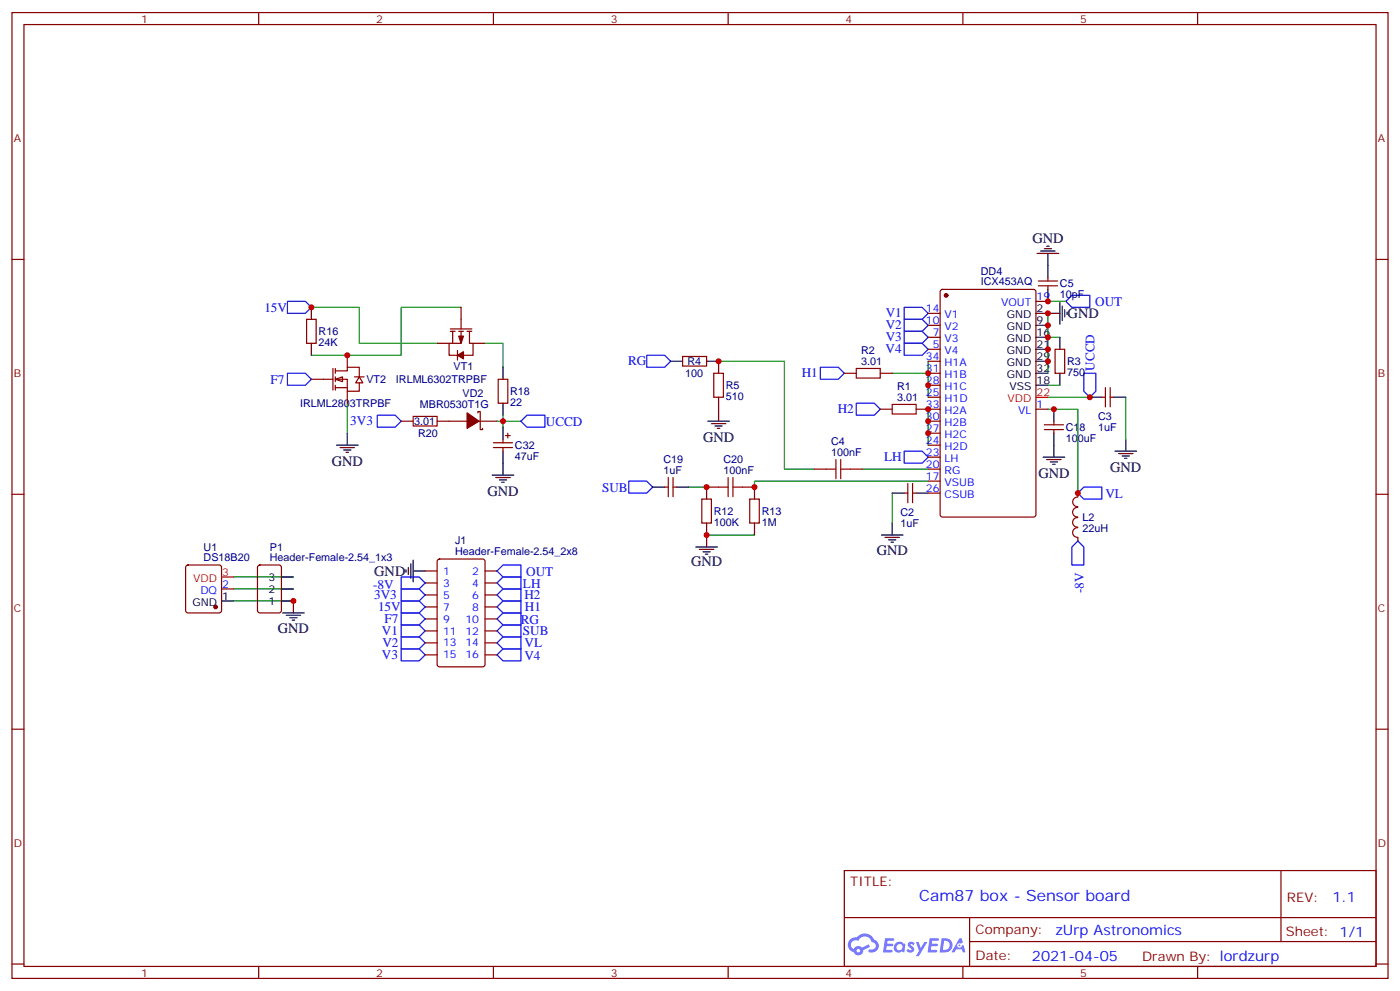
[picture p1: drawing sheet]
<svg xmlns="http://www.w3.org/2000/svg" width="412mm" height="292mm" viewBox="0 0 412 292" stroke-linecap="round" stroke-linejoin="round" font-family="sans-serif">
<g fill="none" stroke="#870000" stroke-width=".35">
<path d="M3.5 3.7h405.4v284.3h-405.4zM7.1 7.2h398.2v277.3h-398.2zM76.2 3.7v3.5M145.3 3.7v3.5M214.5 3.7v3.5M283.6 3.7v3.5M352.8 3.7v3.5M3.5 76.4h3.6M405.3 76.4h3.6M3.5 145.5h3.6M405.3 145.5h3.6M3.5 214.7h3.6"/>
<path d="M405.3 214.7h3.6M248.7 256.3h156.6v28.2h-156.6zM377.3 256.3v20.9M248.7 270.1h156.5M285.6 277.2h119.6M285.6 270.1v14.2M3.5 283.8h3.6M76.2 284.5v3.5M145.3 284.5v3.5M214.5 284.5v3.5M283.6 284.5v3.5M352.8 284.5v3.5"/>
<path d="M405.3 283.8h3.6"/>
</g>
<g fill="#5487ff">
<path d="M267.7 277.5a1.22 1.22 0 0 1 1.7 .2l-.4 .6a.47 .47 0 0 0-.3-.4 .47 .47 0 0 0-.5 .2l.1 .2a1.14 1.14 0 0 1 .8 1.8 1.14 1.14 0 0 1-1.9 0l-.2-.2 .5-.6 .7 .5a.29 .29 0 0 0 .3-.3 .29 .29 0 0 0-.2-.3 1.04 1.04 0 0 1-.6-1.7z"/>
<path d="M260.7 276.2h2.4l.3 .2-.2 .5-1.8 .1-.1 .8h1.5l.3 .4-.3 .4h-1.6l-.2 1.1h1.7l.2 .3-.2 .3-2.6 .1z"/>
<path d="M273.8 276.2h2.4l.3 .2-.1 .5-1.8 .1-.2 .8h1.6l.3 .4-.4 .4-1.6-.1-.1 1.1 1.7 .1 .2 .3-.2 .3-2.6 .1z"/>
<path d="M282.6 276.2h.7l.3 1.3-.6 .3a.69 .69 0 0 0-1 .3 .69 .69 0 0 0 .4 .9 .69 .69 0 0 0 .9-.6l.5-.2 .6 2.2h-.8l-.2-.9h-1.8l-.5 .9h-.8z"/>
<path d="M269.8 277.3h.8l.6 1.8 1.1-1.8h.9l-2.6 4.2h-.8l.9-1.5z"/>
<path d="M277.4 276.2l-.6 4.2h1.3a2.11 2.11 0 0 0 2.5-2.1 2.11 2.11 0 0 0-2.5-2.1zM278.1 277a1.39 1.39 0 0 1 1.7 1.4 1.39 1.39 0 0 1-1.8 1.2h-.3z"/>
<path d="M263.7 277.8a1.54 1.54 0 0 0-.1 2.2 1.54 1.54 0 0 0 2.2 .1l.6 .3 .3-2.3-.2-.3h-.4a1.49 1.49 0 0 0-2.4 0zM264 278.8a.94 .94 0 0 1 1.8 0 .94 .94 0 0 1-1.8 0z"/>
<path d="M250.4 276.6a2.18 2.18 0 0 0 1.1 3.7 1.44 1.44 0 0 0 1.6 .9 1.44 1.44 0 0 0 1.2-1.4l2-1.1-.5-.7-1.9 1a1.47 1.47 0 0 0-2.4 .4 1.39 1.39 0 0 1-.7-1.9 1.39 1.39 0 0 1 2-.5 2.12 2.12 0 0 1 2.2-1.3 2.12 2.12 0 0 1 1.9 1.7 1.14 1.14 0 0 1 1.1 1.4 1.14 1.14 0 0 1-1.7 .7 .43 .43 0 0 0-.5 .4 .43 .43 0 0 0 .4 .5 1.98 1.98 0 0 0 2.5-1.2 1.98 1.98 0 0 0-1.2-2.6 3.1 3.1 0 0 0-5.3-.6l-.9 .1zM252.3 279.9a.55 .55 0 0 1 1.1 0 .55 .55 0 0 1-1.1 0z"/>
<circle cx="282.6" cy="278.3" r=".26"/>
</g>
<g fill="none" stroke="#000" stroke-width=".35">
<path d="M305.5 74.6h6.4M306.6 73.9h4.2M307.6 73.2h2.1M308.3 72.5h.7M308.7 74.6v7.1M91.7 90.5v3.5M305.2 92.3h7M305.2 99.3h3.5M305.2 95.8h3.5M308.7 85.2v3.5M312.2 89.1v6.3M312.2 99.3v3.5"/>
<path d="M312.9 90.1v4.3M313.6 91.2v2.1M314.3 91.9v.7M91.7 101.1v3.5M197.6 106.4h3.5M208.1 106.4h3.6v3.5M211.7 116.9v7.1M305.2 113.4h3.5M305.2 109.9h3.5M305.2 106.4h3.5M305.2 102.8h3.5M312.2 109.9v3.5"/>
<path d="M321 116.9h3.6M328.1 116.9h3.5M99.1 131.1h6.4M100.2 131.8h4.2M101.2 132.5h2.2M102 133.2h.7M102.3 127.5v3.6M145 139.9h6.3M148.2 136.3v3.6M208.5 124h6.3M209.5 124.7h4.3M210.6 125.4h2.1"/>
<path d="M211.3 126.1h.7M307.3 134.6h6.3M308.3 135.3h4.3M309.4 136h2.1M310.1 136.7h.7M310.4 120.5v3.5M310.4 127.5v7.1M328.4 132.8h6.4M329.5 133.5h4.2M330.6 134.2h2.1M331.3 134.9h.7M331.6 129.3v3.5"/>
<path d="M146 140.6h4.3M147.1 141.3h2.1M147.8 142h.7M192.3 143.4h3.5M199.3 143.4h3.5M208.1 143.4v3.5M208.1 154v7M222.2 143.4v3.5M222.2 154v3.5M259.6 157.5h6.4M260.7 158.2h4.2M261.8 158.9h2.1"/>
<path d="M262.5 159.6h.7M262.8 154v3.5M262.8 145.2h3.5M269.9 145.2h3.5M65.3 176.9h3.5M82.9 176.9h3.5v3.5M82.9 173.4h3.5M82.9 169.9h3.5M119.6 167.7v.8M120.3 167v2.2M121 166v4.2M121.7 168.1h3.5"/>
<path d="M121.7 164.9v6.4M205 161h6.3M206 161.7h4.3M207.1 162.5h2.1M207.8 163.2h.7M83.3 180.4h6.3M84.3 181.2h4.2M85.4 181.9h2.1M86.1 182.6h.7"/>
</g>
<g fill="none" stroke="#008700" stroke-width=".35">
<path d="M91.7 90.5h14.1v10.6h23M135.8 90.5h-17.6v14.1h-26.5M308.7 92.3v17.6M308.7 99.3h3.5M308.7 88.7h5.3M102.3 118.7v8.8M142.9 101.1h5.3v7M211.7 106.4h19.4v31.7h8.8M262.8 109.9h10.6M273.4 106.4v10.5M308.7 116.9h12.3M308.7 113.4h3.5"/>
<path d="M331.6 116.9v12.4M146.4 124h7.1M148.2 122.2v3.6M254 138.1h19.4M273.4 120.5v10.6M308.7 120.5h8.8v24.7M202.8 143.4h5.3M208.1 157.5h14.1M262.8 145.2v8.8M273.4 141.6h-51.2v1.8M68.8 169.9h17.6M68.8 173.4h17.6"/>
<path d="M68.8 176.9h17.6"/>
</g>
<g fill="none" stroke="#870000" stroke-width=".35">
<path d="M90.3 94h2.8v7.1h-2.8zM273.4 92.3h3.5M273.4 95.8h3.5M273.4 99.3h3.5M277.2 85.4l.4-.2h26.8l.7 .4 .1 65.9-.5 .7h-27.1l-.6-.4-.1-65.9zM305.2 88.7h3.5M305.9 84.1h5.6M305.9 82.7h5.6M308.7 81.7v1M308.7 84.1v1.1M201.1 105h7v2.8h-7zM210.3 109.9h2.8v7h-2.8z"/>
<path d="M248.7 109.9h3.5M259.3 109.9h3.5M273.4 116.9h3.5M273.4 109.9h3.5M273.4 102.8h3.5M273.4 106.4h3.5M273.4 113.4h3.5M310.8 102.8h2.8v7.1h-2.8zM324.6 116.9h1M325.6 114.1v5.7M327 114.1v5.7M327 116.9h1.1"/>
<path d="M239.9 138.1h3.5M250.5 138.1h3.5M259.3 120.5h3.5M269.9 120.5h7M273.4 138.1h3.5M273.4 124h3.5M273.4 127.5h3.5M273.4 131.1h3.5M273.4 134.6h3.5M305.2 120.5h3.5M307.6 126.5h5.7M307.6 125.1h5.7"/>
<path d="M310.4 124v1.1M310.4 126.5v1M195.8 143.4h1M196.8 140.6v5.6M198.3 140.6v5.6M198.3 143.4h1M206.7 146.9h2.8v7.1h-2.8zM208.1 143.4h3.6M218.7 143.4h3.5M220.8 146.9h2.9v7.1h-2.9zM266.3 145.2h1.1M267.4 142.3v5.7"/>
<path d="M268.8 142.3v5.7M268.8 145.2h1.1M273.4 145.2h3.5M273.4 141.6h3.5M317.5 152.4a1.41 1.41 0 0 0-1.5 1.4 1.41 1.41 0 0 0 1.5 1.4M317.5 149.4a1.41 1.41 0 0 0-1.5 1.4 1.41 1.41 0 0 0 1.5 1.4M317.5 155.4a1.41 1.41 0 0 0-1.5 1.4 1.41 1.41 0 0 0 1.5 1.4M317.5 146.3a1.41 1.41 0 0 0-1.5 1.4 1.41 1.41 0 0 0 1.5 1.5M317.5 145.2v1M317.5 158.2v1.1M54.9 166.5l.5-.2h9.2l.5 .2 .2 .5v12.7l-.3 .5-.4 .2h-9.2l-.5-.2-.2-.5v-12.7zM65.3 173.4h3.5"/>
<path d="M76.1 166.5l.5-.2h5.6l.6 .5 .1 12.9-.5 .7h-5.8l-.7-.4-.1-13zM125.2 168.1h3.6M125.2 171.6h3.6M125.2 175.2h3.6M125.2 178.7h3.6M129 164.8l.5-.2h12.7l.6 .4 .1 30.6-.5 .7h-12.9l-.7-.4v-30.6zM142.9 168.1h3.5M142.9 171.6h3.5M142.9 175.2h3.5M142.9 178.7h3.5M125.2 182.2h3.6M125.2 185.7h3.6"/>
<path d="M125.2 189.3h3.6M125.2 192.8h3.6M142.9 182.2h3.5M142.9 185.7h3.5M142.9 189.3h3.5M142.9 192.8h3.5"/>
</g>
<g fill="#870000" stroke="#870000" stroke-width=".35">
<circle cx="63.5" cy="178.7" r=".53"/>
<circle cx="278.7" cy="87" r=".53"/>
</g>
<path d="M305.2 116.9h3.5M65.3 169.9h3.5" fill="none" stroke="#f00" stroke-width=".35"/>
<g fill="none" stroke="#00f" stroke-width=".35">
<path d="M84.7 88.7h5.3l1.7 1.8-1.7 1.8h-5.3zM266.3 90.5h5.3l1.8 1.8-1.8 1.7h-5.3zM266.3 94h5.3l1.8 1.8-1.8 1.7h-5.3zM266.3 97.5h5.3l1.8 1.8-1.8 1.8h-5.3zM314 88.7l1.7-1.7h5.3v3.5h-5.3zM84.7 109.9h5.3l1.7 1.8-1.7 1.7h-5.3zM190.5 104.6h5.3l1.8 1.8-1.8 1.7h-5.3zM241.7 108.1h5.2l1.8 1.8-1.8 1.8h-5.2zM252.2 118.7h5.3l1.8 1.8-1.8 1.7h-5.3zM266.3 101.1h5.3l1.8 1.7-1.8 1.8h-5.3zM319.3 109.9h3.5v5.3l-1.8 1.7-1.7-1.7zM111.1 122.2h5.3l1.8 1.8-1.8 1.8h-5.3z"/>
<path d="M153.5 124l1.7-1.8h5.3v3.6h-5.3zM266.3 132.8h5.3l1.8 1.8-1.8 1.7h-5.3zM185.2 141.6h5.3l1.8 1.8-1.8 1.8h-5.3zM317.5 159.3l1.8 1.7v5.3h-3.6v-5.3zM317.5 145.2l1.8-1.8h5.3v3.5h-5.3zM118.2 176.9h5.3l1.7 1.8-1.7 1.7h-5.3zM118.2 173.4h5.3l1.7 1.8-1.7 1.7h-5.3zM118.2 169.9h5.3l1.7 1.7-1.7 1.8h-5.3zM146.4 178.7l1.8-1.8h5.3v3.5h-5.3zM146.4 175.2l1.8-1.8h5.3v3.5h-5.3zM146.4 171.6l1.8-1.7h5.3v3.5h-5.3zM146.4 168.1l1.8-1.8h5.3v3.6h-5.3z"/>
<path d="M118.2 184h5.3l1.7 1.7-1.7 1.8h-5.3zM118.2 187.5h5.3l1.7 1.8-1.7 1.7h-5.3zM118.2 191h5.3l1.7 1.8-1.7 1.8h-5.3zM118.2 180.4h5.3l1.7 1.8-1.7 1.8h-5.3zM146.4 192.8l1.8-1.8h5.3v3.6h-5.3zM146.4 182.2l1.8-1.8h5.3v3.6h-5.3zM146.4 185.7l1.8-1.7h5.3v3.5h-5.3zM148.2 187.5h5.3v3.5h-5.3l-1.8-1.7z"/>
</g>
<path d="M252.2 108.5h7.1v2.8h-7.1zM262.8 119.1h7.1v2.8h-7.1zM243.4 138.1h2.8M246.2 135.3v5.6M247.6 135.3v5.6M247.6 138.1h2.9M211.7 143.4h2.8M214.5 140.6v5.6M215.9 140.6v5.6M215.9 143.4h2.8" fill="none" stroke="#a10000" stroke-width=".35"/>
<g fill="#fff" stroke="#870000" stroke-width=".35">
<path d="M98.8 111.7l2.1-.8v1.5z"/>
<path d="M105.8 110.9l1.1 1.8h-2.1z"/>
</g>
<g fill="none" stroke="#870000" stroke-width=".35">
<path d="M132.6 96.8h6.4M132.6 97.5h1.5M133.3 97.5v3.6M135.1 97.5h1.4M135.8 97.5v3.6h-3.5v3.5h2.5M135.8 90.5v6.3M137.6 97.5h1.4M138.3 97.5v3.6h1v3.5h-2.8M91.7 111.7h6.4M98.1 108.5v6.3M98.8 109.2h3.5v-1.1h3.5v2.8M98.8 111.7h3.5v3.5h3.5v-2.5"/>
<path d="M98.8 114.1h3.5M98.8 108.5v1.4M98.8 110.9v1.5M98.8 113.4v1.4M102.3 104.6v3.5M102.3 115.2v3.5M104.4 110.9h2.8M128.8 101.1h3.5M134.8 103.2v2.8M139.3 101.1h3.6M146.8 111.7h2.8v7h-2.8zM118.2 124h3.5"/>
<path d="M128.8 124h8.8M140.8 121.5v-.3h.7v5.3h.7v-.4M141.1 124h5.3M145.3 130.4h5.7M145.3 131.8h5.7M148.2 129.3v1.1M148.2 131.8v1M148.9 128.2h1.4M149.6 127.5v1.4"/>
</g>
<g fill="#870000" stroke="#870000" stroke-width=".35">
<path d="M135.1 99h1.4l-.7 2.1z"/>
<path d="M134.8 104.6l1.7-1.1v2.2z"/>
<path d="M137.6 121.5l3.5 2.5-3.5 2.1z"/>
</g>
<path d="M148.2 108.1v3.6M148.2 118.7v3.5M148.2 125.8v3.5M148.2 132.8v3.5" fill="none" stroke="#000" stroke-width=".35"/>
<path d="M121.7 122.6h7.1v2.8h-7.1z" fill="none" stroke="#a10000" stroke-width=".35"/>
<g fill="#c00">
<circle cx="86.4" cy="176.9" r=".88"/>
<circle cx="222.3" cy="143.4" r=".88"/>
<circle cx="310.4" cy="120.5" r=".88"/>
<circle cx="317.5" cy="145.2" r=".88"/>
<circle cx="148.2" cy="124" r=".88"/>
<circle cx="321" cy="116.9" r=".88"/>
<circle cx="308.7" cy="88.7" r=".88"/>
<circle cx="308.7" cy="92.3" r=".88"/>
<circle cx="308.7" cy="95.8" r=".88"/>
<circle cx="308.7" cy="99.3" r=".88"/>
<circle cx="308.7" cy="102.8" r=".88"/>
<circle cx="308.7" cy="106.4" r=".88"/>
<circle cx="273.4" cy="127.5" r=".88"/>
<circle cx="273.4" cy="124" r=".88"/>
<circle cx="273.4" cy="120.5" r=".88"/>
<circle cx="273.4" cy="113.4" r=".88"/>
<circle cx="273.4" cy="109.9" r=".88"/>
<circle cx="211.7" cy="106.4" r=".88"/>
<circle cx="208.1" cy="157.5" r=".88"/>
<circle cx="208.1" cy="143.4" r=".88"/>
<circle cx="91.7" cy="90.5" r=".88"/>
<circle cx="102.3" cy="104.6" r=".88"/>
</g>
<text font-size="4.6" fill="#00f" x="270.8" y="265.3">Cam87 box - Sensor board</text>
<g font-size="4.2">
<text x="304.1" y="71.4">GND</text>
<text x="314.5" y="93.6">GND</text>
<text x="207.1" y="130.1">GND</text>
<text x="97.7" y="137.1">GND</text>
<text x="305.9" y="140.6">GND</text>
<text x="327" y="138.8">GND</text>
<text x="143.6" y="145.9">GND</text>
<text x="203.6" y="166.7">GND</text>
<text x="258.2" y="163.5">GND</text>
<text x="110.3" y="169.5">GND</text>
<text x="81.9" y="186.4">GND</text>
</g>
<g font-size="4.2" fill="#00f">
<text x="392.5" y="265.6">1.1</text>
<text x="310.9" y="275.1">zUrp Astronomics</text>
<text x="304" y="282.9">2021-04-05</text>
</g>
<g font-size="3.9" fill="#00f">
<text x="77.9" y="91.7">15V</text>
<text x="260.9" y="93.4">V1</text>
<text x="322.6" y="90.1">OUT</text>
<text x="260.9" y="96.9">V2</text>
<text x="260.9" y="100.5">V3</text>
<text x="185" y="107.6">RG</text>
<text x="260.9" y="104">V4</text>
<text x="79.6" y="112.9">F7</text>
<text x="236.2" y="111.1">H1</text>
<text x="322.4" y="109.1" transform="rotate(-90 322.4 109.1)">UCCD</text>
<text x="103.2" y="125.3">3V3</text>
<text x="160.8" y="125.3">UCCD</text>
<text x="246.8" y="121.7">H2</text>
<text x="260.5" y="135.8">LH</text>
<text x="177.3" y="144.8">SUB</text>
<text x="325.6" y="146.5">VL</text>
<text x="109.9" y="173.3">-8V</text>
<text x="154.1" y="173">LH</text>
<text x="155" y="169.5">OUT</text>
<text x="110.2" y="176.3">3V3</text>
<text x="111.4" y="179.8">15V</text>
<text x="154.5" y="176.5">H2</text>
<text x="154.6" y="180">H1</text>
<text x="319.2" y="174.6" transform="rotate(-90 319.2 174.6)">-8V</text>
<text x="113.3" y="183.4">F7</text>
<text x="153.4" y="183.6">RG</text>
<text x="112.5" y="186.9">V1</text>
<text x="112.6" y="190.4">V2</text>
<text x="154" y="187">SUB</text>
<text x="154.5" y="190.6">VL</text>
<text x="112.5" y="193.9">V3</text>
<text x="154.5" y="194.2">V4</text>
</g>
<g font-size="3.9" fill="#800">
<text x="250.5" y="260.9">TITLE:</text>
<text x="379.1" y="265.6">REV:</text>
<text x="287.4" y="275.1">Company:</text>
<text x="378.7" y="275.7">Sheet: 1/1</text>
<text x="287.4" y="282.8">Date:</text>
<text x="336.4" y="282.8">Drawn By: lordzurp</text>
</g>
<g font-size="3.2" fill="#800">
<text x="41.6" y="6.7">1</text>
<text x="110.8" y="6.7">2</text>
<text x="179.9" y="6.7">3</text>
<text x="249.1" y="6.7">4</text>
<text x="318.2" y="6.7">5</text>
<text x="4.1" y="41.8">A</text>
<text x="405.9" y="41.8">A</text>
<text x="4.1" y="110.9">B</text>
<text x="405.9" y="110.9">B</text>
<text x="4.1" y="180.1">C</text>
<text x="405.9" y="180.1">C</text>
<text x="4.1" y="249.2">D</text>
<text x="405.9" y="249.2">D</text>
<text x="41.6" y="287.5">1</text>
<text x="110.8" y="287.5">2</text>
<text x="179.9" y="287.5">3</text>
<text x="249.1" y="287.5">4</text>
<text x="318.2" y="287.5">5</text>
</g>
<g font-size="3.2" fill="#000080">
<text x="288.9" y="80.8">DD4</text>
<text x="288.9" y="84">ICX453AQ</text>
<text x="312.2" y="87.8">10pF</text>
<text x="312.2" y="84.6">C5</text>
<text x="93.8" y="101.8">24K</text>
<text x="93.8" y="98.7">R16</text>
<text x="202.5" y="107.5">R4</text>
<text x="253.7" y="107.4">3.01</text>
<text x="253.7" y="104.2">R2</text>
<text x="314.3" y="107.5">R3</text>
<text x="107.9" y="112.8">VT2</text>
<text x="116.6" y="112.8">IRLML6302TRPBF</text>
<text x="133.6" y="109">VT1</text>
<text x="201.9" y="111">100</text>
<text x="314.3" y="110.7">750</text>
<text x="88.4" y="119.9">IRLML2803TRPBF</text>
<text x="136.3" y="116.9">VD2</text>
<text x="150.3" y="119.5">22</text>
<text x="150.3" y="116.4">R18</text>
<text x="213.8" y="117.7">510</text>
<text x="213.8" y="114.5">R5</text>
<text x="264.2" y="118">3.01</text>
<text x="264.2" y="114.8">R1</text>
<text x="122" y="125.2">3.01</text>
<text x="123.7" y="120.1">MBR0530T1G</text>
<text x="323.5" y="123.8">C3</text>
<text x="123.1" y="128.7">R20</text>
<text x="244.8" y="131.1">C4</text>
<text x="314" y="130.1">100uF</text>
<text x="314" y="126.9">C18</text>
<text x="323.5" y="126.9">1uF</text>
<text x="151.7" y="135.4">47uF</text>
<text x="151.7" y="132.2">C32</text>
<text x="195.5" y="136.3">C19</text>
<text x="213.1" y="136.3">C20</text>
<text x="244.8" y="134.2">100nF</text>
<text x="195.5" y="139.5">1uF</text>
<text x="213.1" y="139.5">100nF</text>
<text x="210.3" y="154.8">100K</text>
<text x="210.3" y="151.6">R12</text>
<text x="224.4" y="154.8">1M</text>
<text x="224.4" y="151.6">R13</text>
<text x="265.3" y="155.2">1uF</text>
<text x="265.3" y="152">C2</text>
<text x="318.9" y="153.4">L2</text>
<text x="134.1" y="160.3">J1</text>
<text x="318.9" y="156.6">22uH</text>
<text x="60" y="165.3">DS18B20</text>
<text x="60" y="162.1">U1</text>
<text x="79.5" y="165.3">Header-Female-2.54_1x3</text>
<text x="79.5" y="162.1">P1</text>
<text x="134.1" y="163.5">Header-Female-2.54_2x8</text>
</g>
<g font-size="3.2" fill="#00f">
<text x="305.3" y="88.4">19</text>
<text x="272.7" y="91.9">14</text>
<text x="272.7" y="95.4">10</text>
<text x="278.2" y="93.7">V1</text>
<text x="294.9" y="90.1">VOUT</text>
<text x="274.7" y="99">7</text>
<text x="278.2" y="97.2">V2</text>
<text x="278.2" y="100.7">V3</text>
<text x="272.7" y="106">34</text>
<text x="274.7" y="102.5">5</text>
<text x="278.2" y="104.2">V4</text>
<text x="278.2" y="107.8">H1A</text>
<text x="272.7" y="109.5">31</text>
<text x="272.7" y="113.1">28</text>
<text x="278.2" y="111.3">H1B</text>
<text x="272.7" y="116.6">25</text>
<text x="278.2" y="114.8">H1C</text>
<text x="278.2" y="118.4">H1D</text>
<text x="272.7" y="120.1">33</text>
<text x="272.7" y="123.6">30</text>
<text x="278.2" y="121.9">H2A</text>
<text x="278.2" y="125.4">H2B</text>
<text x="299.9" y="121.9">VL</text>
<text x="305.3" y="120.1">1</text>
<text x="272.7" y="127.2">27</text>
<text x="272.7" y="130.7">24</text>
<text x="278.2" y="128.9">H2C</text>
<text x="272.7" y="134.2">23</text>
<text x="272.7" y="137.8">20</text>
<text x="278.2" y="132.5">H2D</text>
<text x="278.2" y="136">LH</text>
<text x="272.7" y="141.3">17</text>
<text x="278.2" y="139.5">RG</text>
<text x="278.2" y="143.1">VSUB</text>
<text x="272.7" y="144.8">26</text>
<text x="278.2" y="146.6">CSUB</text>
<text x="65.4" y="173">2</text>
<text x="130.5" y="169.2">1</text>
<text x="130.5" y="172.7">3</text>
<text x="139.1" y="169.2">2</text>
<text x="139.1" y="172.7">4</text>
<text x="59" y="174.8">DQ</text>
<text x="130.5" y="176.2">5</text>
<text x="130.5" y="179.7">7</text>
<text x="139.1" y="176.2">6</text>
<text x="139.1" y="179.7">8</text>
<text x="130.5" y="183.3">9</text>
<text x="137.1" y="183.3">10</text>
<text x="130.5" y="186.8">11</text>
<text x="130.5" y="190.3">13</text>
<text x="137.1" y="186.8">12</text>
<text x="137.1" y="190.3">14</text>
<text x="130.5" y="193.9">15</text>
<text x="137.1" y="193.9">16</text>
</g>
<g font-size="3.2">
<text x="296.6" y="93.7">GND</text>
<text x="305.3" y="95.4">9</text>
<text x="305.3" y="91.9">2</text>
<text x="296.6" y="100.7">GND</text>
<text x="296.6" y="97.2">GND</text>
<text x="305.3" y="99">16</text>
<text x="296.6" y="107.8">GND</text>
<text x="296.6" y="104.2">GND</text>
<text x="305.3" y="106">29</text>
<text x="305.3" y="102.5">21</text>
<text x="296.6" y="111.3">GND</text>
<text x="305.3" y="113.1">18</text>
<text x="305.3" y="109.5">32</text>
<text x="297.3" y="114.8">VSS</text>
<text x="79.1" y="170.9">3</text>
<text x="56.7" y="178.3">GND</text>
<text x="65.4" y="176.6">1</text>
<text x="79.1" y="178">1</text>
<text x="79.1" y="174.4">2</text>
</g>
<g font-size="3.2" fill="#f00">
<text x="296.8" y="118.4">VDD</text>
<text x="305.3" y="116.6">22</text>
<text x="56.9" y="171.3">VDD</text>
<text x="65.4" y="169.5">3</text>
</g>
</svg>
